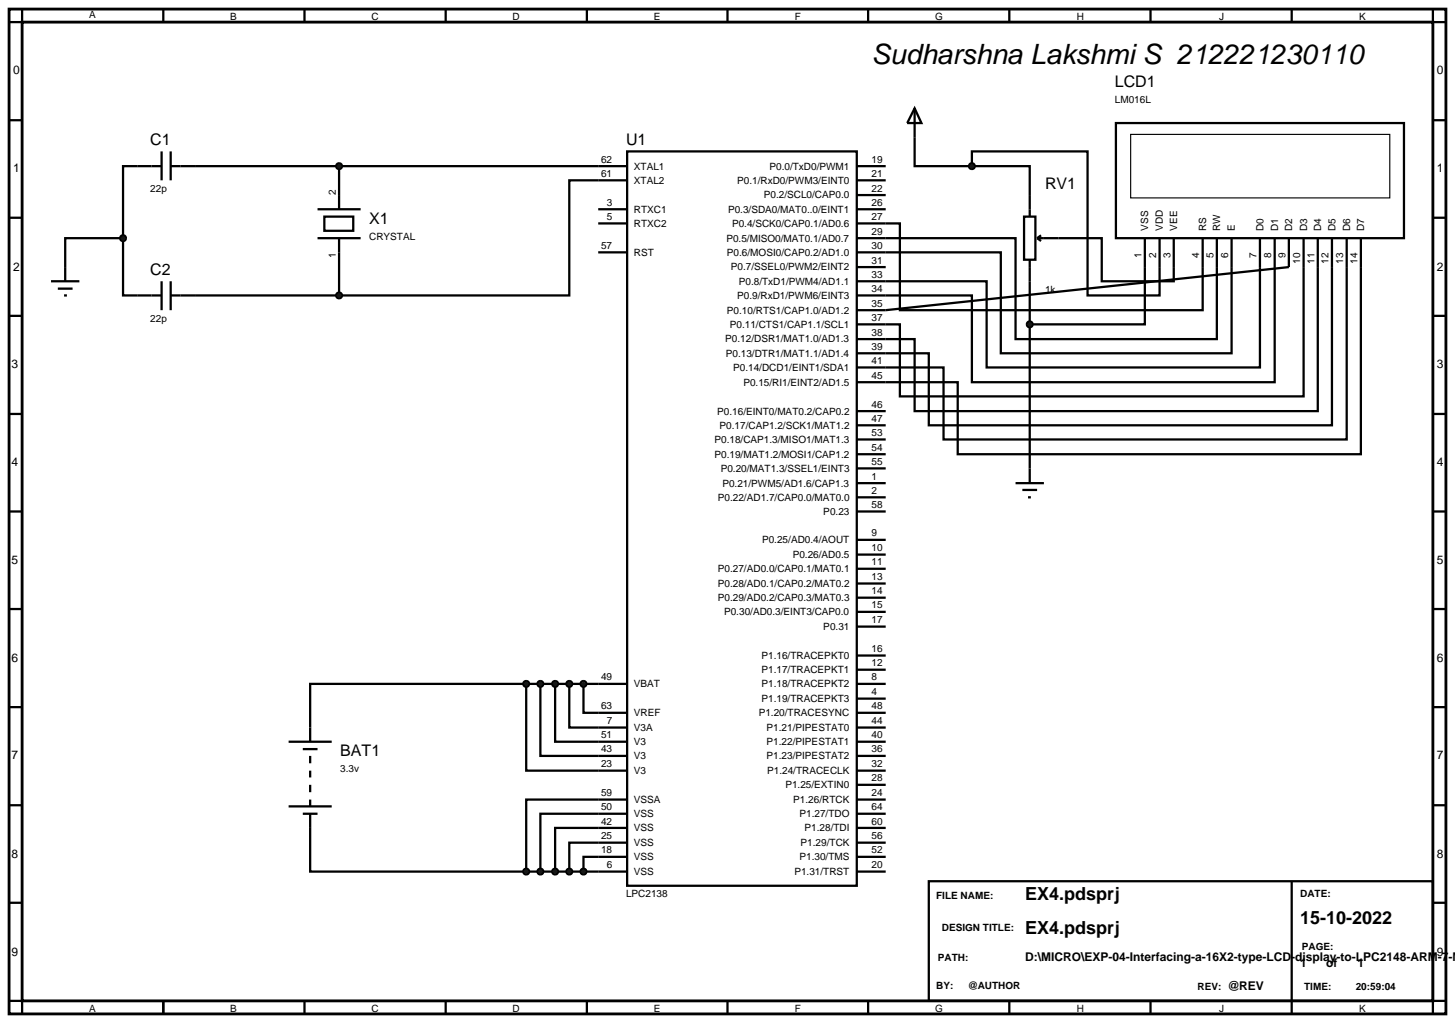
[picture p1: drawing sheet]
<svg xmlns="http://www.w3.org/2000/svg" width="257mm" height="180mm" viewBox="0 0 257 180" stroke-linecap="round" stroke-linejoin="round" font-family="sans-serif">
<path d="M1.6 1.6h253.4v177.2h-253.4zM3.9 3.9h248.8v172.6h-248.8z" fill="none" stroke="#000" stroke-width=".5"/>
<g fill="none" stroke="#000" stroke-width=".4">
<path d="M3.9 1.6v2.3h-2.3M28.8 1.6v2.3M53.7 1.6v2.3M78.6 1.6v2.3M103.5 1.6v2.3M128.3 1.6v2.3M153.1 1.6v2.3M178 1.6v2.3M202.9 1.6v2.3M227.8 1.6v2.3M252.7 1.6v2.3h2.3M1.6 21.2h2.3"/>
<path d="M1.6 38.4h2.3M24.2 29.3h-2.5v12.7M34.4 29.3h76.2M59.8 29.3v5.1M105.5 36.9h5.1M105.5 39.4h5.1M110.6 26.7h40.5v129.5h-40.5zM110.6 31.8h-10.2v20.3h-40.6M151.1 39.4h7.6v15.3h53.4v-7.6M151.1 29.3h5.1M151.1 31.8h5.1M151.1 34.4h5.1"/>
<path d="M151.1 36.9h5.1M161.3 24.2v5.1h10.1M171.4 29.3h10.2v5.1M171.4 29.3v-2.6h20.4v25.4h12.7v-5M252.7 21.2h2.3M252.7 38.4h2.3M1.6 55.7h2.3M21.7 42v10.1h2.5M21.7 42h-10.2v5.1M34.4 52.1h25.4M59.8 44.5v7.6M105.5 44.5h5.1"/>
<path d="M151.1 44.5h25.4v17.8h40.7v-15.2M151.1 42h28v17.8h35.5v-12.7M151.1 47.1h5.1M181.6 49.6v33M186.7 42h7.6v7.6h12.7v-2.5M201.9 47.1v10.1h-20.3M222.2 47.1v17.7h-48.2v-15.2h-22.9M224.8 47.1v20.3h-53.4v-15.3h-20.3M227.3 47.1l-71.1 7.6h-5.1M229.9 47.1v22.8h-71.2v-12.7h-7.6M232.4 47.1v25.4h-71.1v-12.7h-10.2M234.9 47.1v27.9h-71.1v-12.7h-12.7"/>
<path d="M237.5 47.1v30.4h-71.1v-12.7h-15.3M240 47.1v33h-71.1v-12.7h-17.8M252.7 55.7h2.3M1.6 73h2.3M151.1 72.5h5.1M151.1 75h5.1M151.1 77.5h5.1M252.7 73h2.3M1.6 90.2h2.3M151.1 90.2h5.1M151.1 80.1h5.1M151.1 82.6h5.1"/>
<path d="M151.1 85.2h5.1M151.1 87.7h5.1M151.1 95.2h5.1M151.1 97.8h5.1M252.7 90.2h2.3M1.6 107.4h2.3M151.1 100.3h5.1M151.1 102.9h5.1M151.1 105.4h5.1M151.1 107.9h5.1M151.1 115.6h5.1M151.1 118.1h5.1"/>
<path d="M151.1 110.5h5.1M252.7 107.4h2.3M1.6 124.7h2.3M50.9 130.8h7.6M53.4 132.1h2.6M54.7 133.3v1.3M54.7 135.9v1.2M54.7 138.4v1.3M92.8 120.6h-38.1v10.2M92.8 120.6v15.3h17.8M92.8 120.6h17.8M95.3 120.6v12.7h15.3"/>
<path d="M97.9 120.6v10.2h12.7M100.4 120.6v7.7h10.2M102.9 120.6v5.1h7.7M151.1 120.6h5.1M151.1 135.9h5.1M151.1 125.7h5.1M151.1 123.2h5.1M151.1 128.3h5.1M151.1 130.8h5.1M151.1 133.3h5.1M151.1 138.4h5.1M252.7 124.7h2.3"/>
<path d="M1.6 142h2.3M1.6 159.2h2.3M50.9 142.2h7.6M53.4 143.5h2.6M54.7 143.5v10.2h38.1M54.7 141v1.2M92.8 153.7h17.8M110.6 151.1h-7.7v2.6M110.6 148.6h-10.2v5.1M110.6 146h-12.7v7.7M110.6 143.5h-15.3v10.2M110.6 141h-17.8v12.7"/>
<path d="M151.1 153.7h5.1M151.1 141h5.1M151.1 143.5h5.1M151.1 146h5.1M151.1 148.6h5.1M151.1 151.1h5.1M163.8 155.4h88.9v21.1h-88.9zM227.8 155.4v23.4M252.7 142h2.3M252.7 159.2h2.3M1.6 176.5h2.3v2.3M28.8 176.5v2.3"/>
<path d="M53.7 176.5v2.3M78.6 176.5v2.3M103.5 176.5v2.3M128.3 176.5v2.3M153.1 176.5v2.3M178 176.5v2.3M202.9 176.5v2.3M255 176.5h-2.3v2.3"/>
</g>
<g fill="#004000" stroke="#000" stroke-width=".4">
<path d="M102.6 153.3l.3-.1-.5 .5zM102.9 153.2l.3 .1 .2 .4zM103.4 153.7l-.2 .4-.3 .1zM102.4 153.7l.5 .5-.3-.1z"/>
<path d="M100.1 153.3l.3-.1-.5 .5zM100.4 153.2l.3 .1 .2 .4zM100.4 154.2l.5-.5-.2 .4zM99.9 153.7l.5 .5-.3-.1z"/>
<path d="M97.5 153.4l.4-.2-.5 .5zM97.9 153.2l.3 .1 .2 .4zM98.4 153.7l-.2 .4-.3 .1zM97.4 153.7l.5 .5-.3-.1z"/>
<path d="M94.9 153.4l.4-.2-.5 .5zM95.3 153.2l.3 .1 .2 .4zM95.8 153.7l-.2 .4-.3 .1zM94.8 153.7l.5 .5-.3-.1z"/>
<path d="M92.5 153.3l.3-.1-.5 .5zM92.8 153.2l.3 .1 .2 .4zM93.3 153.7l-.2 .4-.3 .1zM92.3 153.7l.5 .5-.3-.1z"/>
<path d="M92.5 120.2l.3-.1-.5 .5zM92.8 120.1l.3 .1 .2 .4zM93.3 120.6l-.2 .4-.3 .1zM92.3 120.6l.5 .5-.4-.2z"/>
<path d="M102.6 120.2l.3-.1-.5 .5zM102.9 120.1l.3 .1 .2 .4zM103.4 120.6l-.1 .3-.4 .2zM102.4 120.6l.5 .5-.4-.2z"/>
<path d="M100.1 120.2l.3-.1-.5 .5zM100.4 120.1l.3 .1 .2 .4zM100.9 120.6l-.2 .4-.3 .1zM99.9 120.6l.5 .5-.4-.2z"/>
<path d="M97.5 120.3l.4-.2-.5 .5zM97.9 120.1l.3 .1 .2 .4zM98.4 120.6l-.1 .3-.4 .2zM97.4 120.6l.5 .5-.4-.2z"/>
<path d="M94.9 120.3l.4-.2-.5 .5zM95.3 120.1l.3 .1 .2 .4zM95.8 120.6l-.1 .3-.4 .2zM94.8 120.6l.5 .5-.3-.1z"/>
</g>
<g fill="#004000">
<path d="M102.9 153.2l.5 .5-.5 .5-.5-.5z"/>
<path d="M100.4 153.2l.5 .5-.5 .5-.5-.5z"/>
<path d="M97.4 153.7l.5-.5 .5 .5-.5 .5z"/>
<path d="M94.8 153.7l.5-.5 .5 .5-.5 .5z"/>
<path d="M92.8 153.2l.5 .5-.5 .5-.5-.5z"/>
<path d="M92.8 120.1l.5 .5-.5 .5-.5-.5z"/>
<path d="M102.9 120.1l.5 .5-.5 .5-.5-.5z"/>
<path d="M100.4 120.1l.5 .5-.5 .5-.5-.5z"/>
<path d="M97.4 120.6l.5-.5 .5 .5-.5 .5z"/>
<path d="M94.8 120.6l.5-.5 .5 .5-.5 .5z"/>
</g>
<path d="M24.2 29.3h4.3M28.5 26.7v5.1M30.1 26.7v5.1M30.1 29.3h4.3M56 36.9h7.6M57.2 38.2h5.1v2.5h-5.1zM59.8 34.4v2.5M56 42h7.6M59.8 42v2.5" fill="none" stroke="#000" stroke-width=".4"/>
<path d="M59.4 29l.4-.2-.5 .5zM59.8 28.8l.4 .2 .1 .3zM59.8 29.8l.5-.5-.1 .3zM59.3 29.3l.5 .5-.3-.1z" fill="#004000" stroke="#000" stroke-width=".4"/>
<path d="M59.3 29.3l.5-.5 .5 .5-.5 .5z" fill="#004000"/>
<path d="M24.2 52.1h4.3M28.5 49.6v5.1M30.1 49.6v5.1M30.1 52.1h4.3" fill="none" stroke="#000" stroke-width=".4"/>
<path d="M59.4 51.8l.4-.2-.5 .5zM59.8 51.6l.4 .2 .1 .3zM59.8 52.6l.5-.5-.1 .3zM59.3 52.1l.5 .5-.3-.1z" fill="#004000" stroke="#000" stroke-width=".4"/>
<path d="M59.3 52.1l.5-.5 .5 .5-.5 .5z" fill="#004000"/>
<path d="M9 49.6h5M10.2 50.9h2.6M11.3 52.1h.5M11.5 47.1v2.5" fill="none" stroke="#000" stroke-width=".4"/>
<path d="M21.3 41.7l.4-.2-.5 .5zM21.7 41.5l.4 .2 .1 .3zM21.7 42.5l.5-.5-.1 .3zM21.2 42l.5 .5-.3-.1z" fill="#004000" stroke="#000" stroke-width=".4"/>
<path d="M21.2 42l.5-.5 .5 .5-.5 .5z" fill="#004000"/>
<g fill="none" stroke="#000" stroke-width=".4">
<path d="M161.3 19.1l1.2 2.6h-2.5zM161.3 19.1v5.1M180.6 38.2h2v7.6h-2zM181.6 34.4v3.8M196.8 21.7h50.8v20.3h-50.8zM181.6 45.8v3.8M182.9 42l.7 .5M182.9 42h3.8M183.6 41.5l-.7 .5M201.9 42v5.1M204.5 42v5.1M207 42v5.1"/>
<path d="M212.1 42v5.1M214.6 42v5.1M217.2 42v5.1M222.2 42v5.1M224.8 42v5.1M227.3 42v5.1M229.9 42v5.1M232.4 42v5.1M234.9 42v5.1M237.5 42v5.1M240 42v5.1M179.1 85.2h5"/>
<path d="M180.3 86.4h2.6M181.3 87.7h.5M181.6 82.6v2.6"/>
</g>
<path d="M199.4 23.7h45.7v11.2h-45.7z" fill="none" stroke="#000" stroke-width=".2"/>
<g fill="#004000" stroke="#000" stroke-width=".4">
<path d="M171.1 28.9l.3-.1-.5 .5zM171.4 28.8l.3 .1 .2 .4zM171.4 29.8l.5-.5-.2 .4zM170.9 29.3l.5 .5-.4-.2z"/>
<path d="M181.3 56.8l.3-.1-.5 .5zM181.6 56.7l.4 .2 .1 .3zM181.6 57.7l.5-.5-.1 .3zM181.1 57.2l.5 .5-.3-.1z"/>
</g>
<g fill="#004000">
<path d="M170.9 29.3l.5-.5 .5 .5-.5 .5z"/>
<path d="M181.6 56.7l.5 .5-.5 .5-.5-.5z"/>
</g>
<text font-size="4.9" x="153.7" y="11.4">Sudharshna Lakshmi S 212221230110</text>
<g font-size="3.2">
<text x="180.8" y="158.8">EX4.pdsprj</text>
<text x="180.8" y="164.7">EX4.pdsprj</text>
<text x="229.3" y="162.9">15-10-2022</text>
</g>
<g font-size="2.8">
<text x="196.6" y="15.4">LCD1</text>
<text x="26.5" y="25.6">C1</text>
<text x="110.4" y="25.6">U1</text>
<text x="184.3" y="33.3">RV1</text>
<text x="65.1" y="39.5">X1</text>
<text x="26.5" y="48.5">C2</text>
<text x="60" y="133.4">BAT1</text>
</g>
<g font-size="2.1">
<text x="2.3" y="13.1">0</text>
<text x="253.4" y="13.1">0</text>
<text x="2.3" y="30.4">1</text>
<text x="253.4" y="30.4">1</text>
<text x="2.3" y="47.7">2</text>
<text x="253.4" y="47.7">2</text>
<text x="2" y="64.9">3</text>
<text x="253.4" y="64.9">3</text>
<text x="2" y="82.2">4</text>
<text x="253.4" y="82.2">4</text>
<text x="2" y="99.4">5</text>
<text x="253.4" y="99.4">5</text>
<text x="2" y="116.7">6</text>
<text x="253.4" y="116.7">6</text>
<text x="2" y="133.9">7</text>
<text x="253.4" y="133.9">7</text>
<text x="2" y="151.2">8</text>
<text x="253.4" y="151.2">8</text>
<text x="2" y="168.5">9</text>
<text x="180.8" y="169.5">D:\MICRO\EXP-04-Interfacing-a-16X2-type-LCD-display-to-LPC2148-ARM-7-M</text>
<text x="229.3" y="170.5">1</text>
<text x="233.9" y="170.5">of</text>
<text x="239.4" y="170.5">1</text>
<text x="253.4" y="168.5">9</text>
<text x="216.5" y="174.6">@REV</text>
</g>
<g font-size="1.8">
<text x="15.7" y="3.2">A</text>
<text x="40.6" y="3.5">B</text>
<text x="65.5" y="3.5">C</text>
<text x="90.4" y="3.5">D</text>
<text x="115.3" y="3.5">E</text>
<text x="140.2" y="3.5">F</text>
<text x="164.9" y="3.5">G</text>
<text x="189.9" y="3.5">H</text>
<text x="215" y="3.5">J</text>
<text x="239.7" y="3.5">K</text>
<text x="196.6" y="18.2">LM016L</text>
<text x="106" y="28.7">62</text>
<text x="111.8" y="29.9">XTAL1</text>
<text x="135.7" y="29.9">P0.0/TxD0/PWM1</text>
<text x="153.7" y="28.7">19</text>
<text x="26.5" y="33.8">22p</text>
<text x="59.2" y="34.4" transform="rotate(-90 59.2 34.4)">2</text>
<text x="106" y="31.2">61</text>
<text x="111.8" y="32.4">XTAL2</text>
<text x="130" y="32.4">P0.1/RxD0/PWM3/EINT0</text>
<text x="134.7" y="35">P0.2/SCL0/CAP0.0</text>
<text x="153.7" y="31.2">21</text>
<text x="153.7" y="33.8">22</text>
<text x="107" y="36.3">3</text>
<text x="107" y="38.8">5</text>
<text x="111.8" y="37.5">RTXC1</text>
<text x="111.8" y="40">RTXC2</text>
<text x="128.4" y="37.5">P0.3/SDA0/MAT0..0/EINT1</text>
<text x="129.1" y="40">P0.4/SCK0/CAP0.1/AD0.6</text>
<text x="153.7" y="36.3">26</text>
<text x="153.7" y="38.8">27</text>
<text x="153.7" y="41.4">29</text>
<text x="202.5" y="40.7" transform="rotate(-90 202.5 40.7)">VSS</text>
<text x="205.1" y="40.7" transform="rotate(-90 205.1 40.7)">VDD</text>
<text x="207.6" y="40.7" transform="rotate(-90 207.6 40.7)">VEE</text>
<text x="212.7" y="40.7" transform="rotate(-90 212.7 40.7)">RS</text>
<text x="215.2" y="40.7" transform="rotate(-90 215.2 40.7)">RW</text>
<text x="217.8" y="40.7" transform="rotate(-90 217.8 40.7)">E</text>
<text x="222.8" y="40.7" transform="rotate(-90 222.8 40.7)">D0</text>
<text x="225.4" y="40.7" transform="rotate(-90 225.4 40.7)">D1</text>
<text x="227.9" y="40.7" transform="rotate(-90 227.9 40.7)">D2</text>
<text x="230.5" y="40.7" transform="rotate(-90 230.5 40.7)">D3</text>
<text x="233" y="40.7" transform="rotate(-90 233 40.7)">D4</text>
<text x="235.5" y="40.7" transform="rotate(-90 235.5 40.7)">D5</text>
<text x="238.1" y="40.7" transform="rotate(-90 238.1 40.7)">D6</text>
<text x="240.6" y="40.7" transform="rotate(-90 240.6 40.7)">D7</text>
<text x="59.2" y="45.5" transform="rotate(-90 59.2 45.5)">1</text>
<text x="65.1" y="42.3">CRYSTAL</text>
<text x="106" y="43.9">57</text>
<text x="111.8" y="45.1">RST</text>
<text x="128.1" y="42.6">P0.5/MISO0/MAT0.1/AD0.7</text>
<text x="128.2" y="45.1">P0.6/MOSI0/CAP0.2/AD1.0</text>
<text x="128.9" y="47.7">P0.7/SSEL0/PWM2/EINT2</text>
<text x="153.7" y="43.9">30</text>
<text x="153.7" y="46.5">31</text>
<text x="201.3" y="45.5" transform="rotate(-90 201.3 45.5)">1</text>
<text x="203.9" y="45.5" transform="rotate(-90 203.9 45.5)">2</text>
<text x="206.4" y="45.5" transform="rotate(-90 206.4 45.5)">3</text>
<text x="211.5" y="45.5" transform="rotate(-90 211.5 45.5)">4</text>
<text x="214" y="45.5" transform="rotate(-90 214 45.5)">5</text>
<text x="216.6" y="45.5" transform="rotate(-90 216.6 45.5)">6</text>
<text x="221.6" y="45.5" transform="rotate(-90 221.6 45.5)">7</text>
<text x="224.2" y="45.5" transform="rotate(-90 224.2 45.5)">8</text>
<text x="226.7" y="45.5" transform="rotate(-90 226.7 45.5)">9</text>
<text x="229.3" y="46.5" transform="rotate(-90 229.3 46.5)">10</text>
<text x="231.8" y="46.5" transform="rotate(-90 231.8 46.5)">11</text>
<text x="234.3" y="46.5" transform="rotate(-90 234.3 46.5)">12</text>
<text x="236.9" y="46.5" transform="rotate(-90 236.9 46.5)">13</text>
<text x="239.4" y="46.5" transform="rotate(-90 239.4 46.5)">14</text>
<text x="130" y="52.7">P0.9/RxD1/PWM6/EINT3</text>
<text x="130.3" y="50.2">P0.8/TxD1/PWM4/AD1.1</text>
<text x="153.7" y="49">33</text>
<text x="153.7" y="51.5">34</text>
<text x="184.3" y="51.6">1k</text>
<text x="26.5" y="56.7">22p</text>
<text x="128.2" y="55.3">P0.10/RTS1/CAP1.0/AD1.2</text>
<text x="128.7" y="57.8">P0.11/CTS1/CAP1.1/SCL1</text>
<text x="153.7" y="54.1">35</text>
<text x="153.7" y="56.6">37</text>
<text x="153.7" y="59.2">38</text>
<text x="127.9" y="60.4">P0.12/DSR1/MAT1.0/AD1.3</text>
<text x="128" y="62.9">P0.13/DTR1/MAT1.1/AD1.4</text>
<text x="129.3" y="65.4">P0.14/DCD1/EINT1/SDA1</text>
<text x="153.7" y="61.7">39</text>
<text x="153.7" y="64.2">41</text>
<text x="131.1" y="68">P0.15/RI1/EINT2/AD1.5</text>
<text x="153.7" y="66.8">45</text>
<text x="153.7" y="71.9">46</text>
<text x="126.5" y="73.1">P0.16/EINT0/MAT0.2/CAP0.2</text>
<text x="126.9" y="75.6">P0.17/CAP1.2/SCK1/MAT1.2</text>
<text x="153.7" y="74.4">47</text>
<text x="153.7" y="76.9">53</text>
<text x="126" y="78.1">P0.18/CAP1.3/MISO1/MAT1.3</text>
<text x="126" y="80.7">P0.19/MAT1.2/MOSI1/CAP1.2</text>
<text x="127.1" y="83.2">P0.20/MAT1.3/SSEL1/EINT3</text>
<text x="153.7" y="79.5">54</text>
<text x="153.7" y="82">55</text>
<text x="126.6" y="88.3">P0.22/AD1.7/CAP0.0/MAT0.0</text>
<text x="127.4" y="85.8">P0.21/PWM5/AD1.6/CAP1.3</text>
<text x="153.7" y="84.6">1</text>
<text x="153.7" y="87.1">2</text>
<text x="153.7" y="89.6">58</text>
<text x="134.4" y="95.8">P0.25/AD0.4/AOUT</text>
<text x="145.2" y="90.8">P0.23</text>
<text x="153.7" y="94.6">9</text>
<text x="126.6" y="100.9">P0.27/AD0.0/CAP0.1/MAT0.1</text>
<text x="139.8" y="98.4">P0.26/AD0.5</text>
<text x="153.7" y="99.7">11</text>
<text x="153.7" y="97.2">10</text>
<text x="126.6" y="103.5">P0.28/AD0.1/CAP0.2/MAT0.2</text>
<text x="126.6" y="106">P0.29/AD0.2/CAP0.3/MAT0.3</text>
<text x="153.7" y="102.3">13</text>
<text x="153.7" y="104.8">14</text>
<text x="153.7" y="107.3">15</text>
<text x="127.7" y="108.5">P0.30/AD0.3/EINT3/CAP0.0</text>
<text x="145.2" y="111.1">P0.31</text>
<text x="153.7" y="109.9">17</text>
<text x="106" y="120">49</text>
<text x="134.3" y="116.2">P1.16/TRACEPKT0</text>
<text x="134.3" y="118.7">P1.17/TRACEPKT1</text>
<text x="153.7" y="115">16</text>
<text x="153.7" y="117.5">12</text>
<text x="153.7" y="120">8</text>
<text x="106" y="125.1">63</text>
<text x="111.8" y="121.2">VBAT</text>
<text x="134.3" y="121.2">P1.18/TRACEPKT2</text>
<text x="134.3" y="123.8">P1.19/TRACEPKT3</text>
<text x="153.7" y="122.6">4</text>
<text x="153.7" y="125.1">48</text>
<text x="106" y="130.2">51</text>
<text x="107" y="127.7">7</text>
<text x="111.8" y="126.3">VREF</text>
<text x="111.8" y="131.4">V3</text>
<text x="111.8" y="128.9">V3A</text>
<text x="133.8" y="126.3">P1.20/TRACESYNC</text>
<text x="135.2" y="128.9">P1.21/PIPESTAT0</text>
<text x="135.2" y="131.4">P1.22/PIPESTAT1</text>
<text x="153.7" y="127.7">44</text>
<text x="153.7" y="130.2">40</text>
<text x="60" y="136.2">3.3v</text>
<text x="106" y="135.3">23</text>
<text x="106" y="132.7">43</text>
<text x="111.8" y="136.5">V3</text>
<text x="111.8" y="133.9">V3</text>
<text x="135.2" y="133.9">P1.23/PIPESTAT2</text>
<text x="135.3" y="136.5">P1.24/TRACECLK</text>
<text x="153.7" y="132.7">36</text>
<text x="153.7" y="135.3">32</text>
<text x="153.7" y="137.8">28</text>
<text x="106" y="140.4">59</text>
<text x="106" y="142.9">50</text>
<text x="111.8" y="141.6">VSSA</text>
<text x="138.5" y="139">P1.25/EXTIN0</text>
<text x="139.9" y="141.6">P1.26/RTCK</text>
<text x="153.7" y="140.4">24</text>
<text x="153.7" y="142.9">64</text>
<text x="106" y="148">25</text>
<text x="106" y="145.4">42</text>
<text x="111.8" y="149.2">VSS</text>
<text x="111.8" y="146.6">VSS</text>
<text x="111.8" y="144.1">VSS</text>
<text x="141" y="144.1">P1.27/TDO</text>
<text x="141.2" y="149.2">P1.29/TCK</text>
<text x="141.9" y="146.6">P1.28/TDI</text>
<text x="153.7" y="145.4">60</text>
<text x="153.7" y="148">56</text>
<text x="106" y="150.5">18</text>
<text x="107" y="153.1">6</text>
<text x="111.8" y="154.3">VSS</text>
<text x="111.8" y="151.7">VSS</text>
<text x="140.1" y="154.3">P1.31/TRST</text>
<text x="141" y="151.7">P1.30/TMS</text>
<text x="153.7" y="150.5">52</text>
<text x="153.7" y="153.1">20</text>
<text x="110.4" y="158.2">LPC2138</text>
<text x="165.1" y="158.6">FILE NAME:</text>
<text x="229.3" y="158.1">DATE:</text>
<text x="166.1" y="164.2">DESIGN TITLE:</text>
<text x="229.6" y="167.5">PAGE:</text>
<text x="165.4" y="169.5">PATH:</text>
<text x="15.7" y="178.4">A</text>
<text x="40.6" y="178.4">B</text>
<text x="65.5" y="178.4">C</text>
<text x="90.4" y="178.4">D</text>
<text x="115.3" y="178.4">E</text>
<text x="140.2" y="178.4">F</text>
<text x="164.9" y="178.4">G</text>
<text x="165.1" y="174.4">BY:</text>
<text x="170.7" y="174.4">@AUTHOR</text>
<text x="189.9" y="178.4">H</text>
<text x="211.2" y="174.6">REV:</text>
<text x="215" y="178.4">J</text>
<text x="230" y="174.6">TIME:</text>
<text x="239.1" y="174.6">20:59:04</text>
<text x="239.7" y="178.4">K</text>
</g>
</svg>
